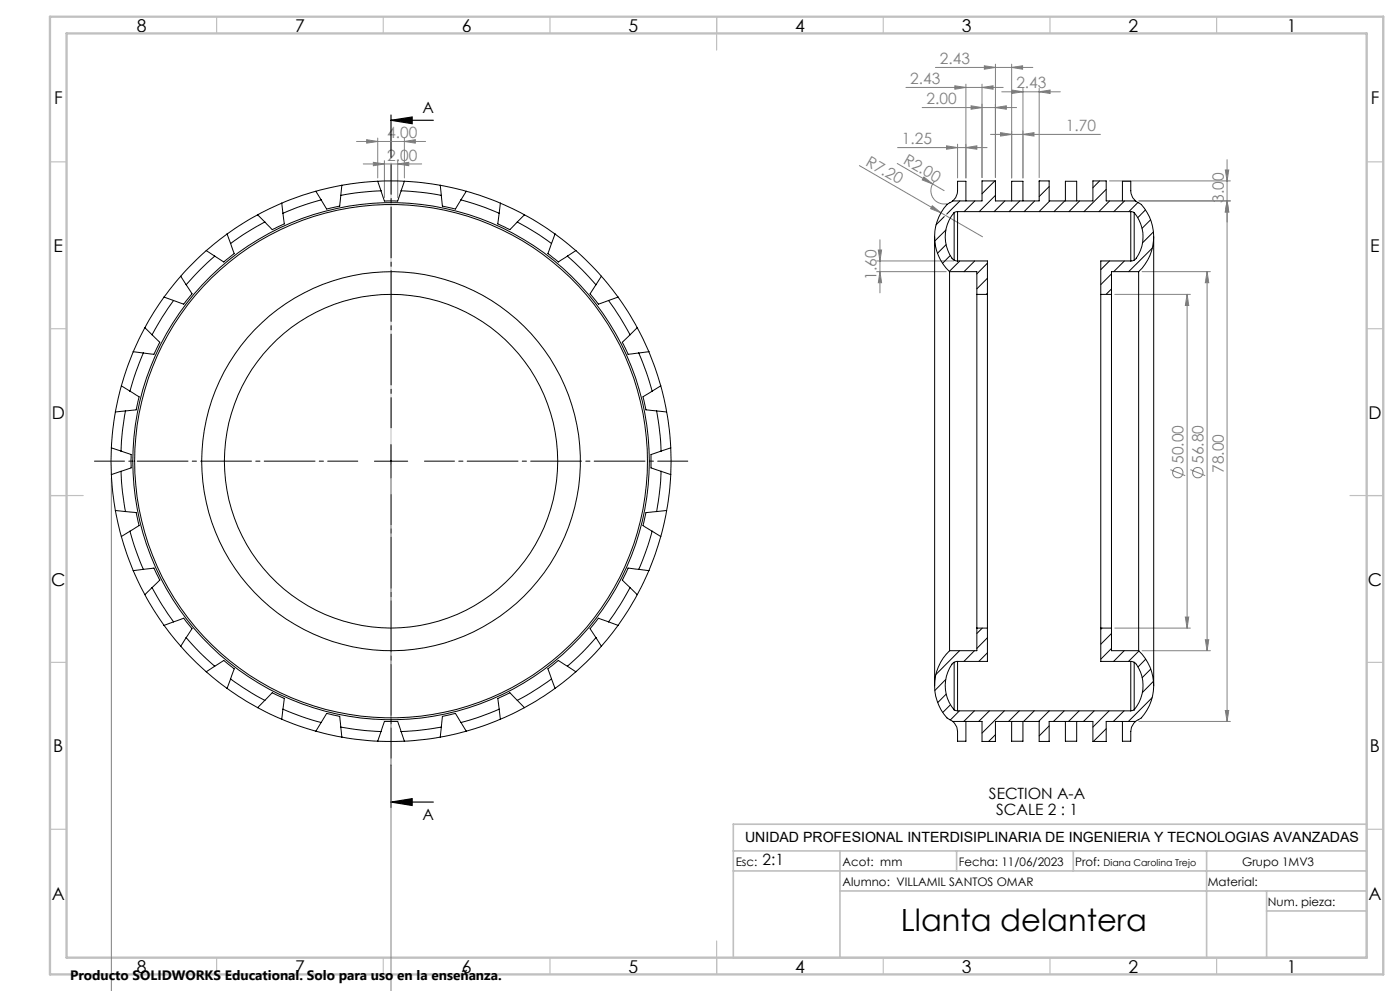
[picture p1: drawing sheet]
<svg xmlns="http://www.w3.org/2000/svg" width="420mm" height="297mm" viewBox="0 0 420 297" stroke-linecap="round" stroke-linejoin="round" font-family="sans-serif">
<g fill="none" stroke="#808080" stroke-width=".3">
<path d="M295.3 19.7l3.3 .5-3.3 .5zM298.6 19.2v34M303.5 19.2v34.1M271.8 26.2h29.2M276.6 32.2h28.4M280.6 20.2h29.2M286.5 25.7l3.3 .5-3.3 .5zM289.8 25.2v28.1M291.3 31.7l3.3 .5-3.3 .5zM294.6 26.2l3.3-.5v1zM294.6 25.2v28M298.6 32.2l3.3-.5v1z"/>
<path d="M300.2 39.8l3.3 .5-3.3 .5zM300.5 27.5h17.6M303.5 20.2l3.3-.5v1zM303.6 27l3.3 .5-3.3 .5zM306.9 26.5v26.8M311.7 27.5l3.3-.5v1zM311.7 26.5v26.7M107 42.4h20.7M109 49.1h17.5M110 41.9l3.3 .5-3.3 .5zM112 48.6l3.3 .5-3.3 .6zM113.3 41.4v11.9"/>
<path d="M115.3 48.2v11.1M119.3 49.1l3.3-.5v1.1zM119.3 48.2v11.1M121.3 42.4l3.3-.5v1zM121.3 41.4v11.9M257.8 49.6l37 21.4M269.2 49l10.6 6.1M269.3 44.2h26.8M277.2 53.1l2.6 2-3.1-1.2zM279.8 55.1l3.4 2M280.4 54.4a4 4 0 0 0-.6 4.7 4 4 0 0 0 4.3 2M284 43.7l3.3 .5-3.3 .5z"/>
<path d="M287.3 43.2v10.1M289.8 44.2l3.3-.5v1zM297.1 40.3h33M306.9 40.3l3.3-.5v1zM332.8 54.2h36.3M367.6 50.9h1l-.5 3.3zM368.1 47.9v168.3M263 78.2h23.2M263.5 74.9h1l-.5 3.3zM264 71.9v15.9M279.7 61.7l2.6 2.1-3.1-1.3zM341.7 60.2h27.4"/>
<path d="M368.1 60.2l.5 3.3h-1zM263 81.4h20.9M264 81.4l.5 3.3h-1zM334.4 88.2h22.7M342.6 81.4h20.5M356.1 88.2l.5 3.3h-1zM356.1 88.2v100M362.1 81.4l.5 3.3h-1zM362.1 81.4v113.6M117.3 139.2v157.9M33.4 143.2v153.9M351.1 140.8l4.5 1.8"/>
<path d="M357.1 140.8l4.5 1.8M334.4 188.2h22.7M342.6 195h20.5M355.6 184.9h1l-.5 3.3zM361.6 191.7h1l-.5 3.3zM341.7 216.2h27.4M367.6 212.9h1l-.5 3.3z"/>
<circle cx="353.3" cy="141.6" r="1.55"/>
<circle cx="359.3" cy="141.6" r="1.55"/>
</g>
<path d="M117.3 36.1l6.3-1v2zM117.3 36.1h12.7M117.3 34.5v12.7M117.3 229.3v12.7M117.3 240.4l6.3-1v2zM117.3 240.4h12.7" fill="none" stroke="#000" stroke-width=".35"/>
<path d="M117.3 48.7v180.8" fill="none" stroke="#c0c0c0" stroke-width=".3"/>
<path d="M107.3 138.2h-79M117.3 128.2v-79M127.3 138.2h79M117.3 148.2v79" fill="none" stroke="#000" stroke-width=".3" stroke-dasharray="15.2 1.3 1.3 1.3" stroke-dashoffset="6.2"/>
<path d="M112.3 138.2h10M117.3 133.2v10" fill="none" stroke="#000" stroke-width=".3"/>
<g fill="none" stroke="#c0c0c0" stroke-width=".35">
<path d="M65 5v5M115 5v5M165 5v5M215 5v10M265 5v5M315 5v5M365 5v5M15 48.5h5M410 48.5h5M15 98.5h5M410 98.5h5M15 148.5h10"/>
<path d="M405 148.5h10M15 198.5h5M410 198.5h5M15 248.5h5M410 248.5h5M65 287v5M115 287v5M165 287v5M215 282v10M265 287v5M315 287v5M365 287v5"/>
</g>
<path d="M220 247h190v40h-190zM220 255h190M252 255v32M287 255v6M322 255v6M362 255v32M220 261h190M252 267h158M380 273h30M380 267v20" fill="none" stroke="#c0c0c0" stroke-width=".5"/>
<path d="M15 5h400v287h-400zM20 10h390v277h-390z" fill="none" stroke="#c0c0c0" stroke-width=".7"/>
<path d="M117.3 36.1l6.3-1v2zM117.3 240.4l6.3-1v2z" fill="#000"/>
<g fill="#808080">
<path d="M279.7 61.7l-.5 .8 3.1 1.3zM277.2 53.1l-.5 .8 3.1 1.2z"/>
<path d="M306.9 40.3l3.3-.5v1zM300.2 39.8l3.3 .5-3.3 .5zM298.6 32.2l3.3-.5v1zM291.3 31.7l3.3 .5-3.3 .5z"/>
<path d="M33.4 297.1h3.3zM114 297.1h3.3zM112 48.6l3.3 .5-3.3 .6zM119.3 49.1l3.3-.5v1.1zM110 41.9l3.3 .5-3.3 .5zM121.3 42.4l3.3-.5v1zM303.6 27l3.3 .5-3.3 .5zM311.7 27.5l3.3-.5v1zM295.3 19.7l3.3 .5-3.3 .5zM303.5 20.2l3.3-.5v1zM284 43.7l3.3 .5-3.3 .5zM289.8 44.2l3.3-.5v1z"/>
<path d="M355.6 184.9h1l-.5 3.3zM356.1 88.2l.5 3.3h-1zM361.6 191.7h1l-.5 3.3zM362.1 81.4l.5 3.3h-1zM368.1 60.2l.5 3.3h-1zM367.6 50.9h1l-.5 3.3z"/>
<path d="M263.5 74.9h1l-.5 3.3zM264 81.4l.5 3.3h-1z"/>
<path d="M368.1 60.2l.5 3.3h-1zM367.6 212.9h1l-.5 3.3z"/>
<path d="M286.5 25.7l3.3 .5-3.3 .5zM294.6 26.2l3.3-.5v1z"/>
</g>
<g fill="none" stroke="#000" stroke-width=".3">
<path d="M94.8 57.3l-4 1.2-6.3 2.4M94.8 57.3l1.5 2.6M96.3 59.9a80.7 80.7 0 0 0-11.4 4M102.2 58.6l-.3 3.2-3.9 .8-1.7-2.7M102.6 55.5l-7.8 1.8M102.6 55.5l-.4 3.1M113.3 54.3l-5.4 .4-5.3 .8M113.3 54.3h8M113.3 54.3l1 2.9M114.3 57.2a79.6 79.6 0 0 0-12.1 1.4M114.3 57.2l1 3.1h4l1-3.1M120.3 57.2a79.6 79.6 0 0 1 12.1 1.4"/>
<path d="M121.3 54.3l5.4 .4 5.4 .8M121.3 54.3l-1 2.9M132.1 55.5l7.8 1.8M132.1 55.5l.3 3.1M132.4 58.6l.3 3.2 3.9 .8 1.7-2.7M138.3 59.9a80.7 80.7 0 0 1 11.5 4M139.9 57.3l3.9 1.2 6.3 2.4M139.9 57.3l-1.6 2.6M298.4 54.2l-3.8 3.9M298.6 58.6l-4.8 4.8M311.9 54.2l-.2 .2M314.7 55.9l-3 3"/>
<path d="M329.9 54.2l-2 2.1M331.9 56.8l-6.7 6.6M61.9 75.1l-4.9 4.7-2.8 3M61.9 75.1l2.5 1.7M64.4 76.8l-4.4 4.1-4.2 4.4M68.1 70.1l-6.2 5M68.1 70.1l1.1 2.9M69.2 73l1.1 3-3.2 2.5-2.7-1.7M77.3 64.4l-4.7 2.7-4.5 3M77.3 64.4l2.1 2.1M79.4 66.5a80 80 0 0 0-10.2 6.5M84.5 60.9l-7.2 3.5"/>
<path d="M84.5 60.9l.4 3M84.9 63.9l.4 3.2-2.7 1.3-.9 .4-2.3-2.3M149.8 63.9l-.5 3.2 2.7 1.3 1 .4 2.2-2.3M150.1 60.9l7.2 3.5M150.1 60.9l-.3 3M155.2 66.5a80 80 0 0 1 10.3 6.5M157.3 64.4l4.7 2.7 4.5 3M157.3 64.4l-2.1 2.1M165.5 73l-1.1 3 3.1 2.5 2.7-1.7M166.5 70.1l6.3 5M166.5 70.1l-1 2.9M170.2 76.8l4.5 4.1 4.1 4.4"/>
<path d="M172.8 75.1l4.9 4.7 2.7 3M172.8 75.1l-2.6 1.7M280.4 71v134.5M283.3 64.9l-2.5 2.5M283.8 68.9l-3.4 3.3M283.8 73.3l-2.6 2.6M285.1 76.6l-2.3 2.3M285.8 60.2l-1 .7a14 14 0 0 0 .1 20.5M285.8 60.2h8.8v-6h4v6h13.1v-6h3v6h13.2v-6h4v6h8.8M286.2 63.7a10.9 10.9 0 0 0-.1 14.2l1.1 .3M286.2 63.7v14.3M287.2 78.2h9v10"/>
<path d="M287.3 63.4l-1.1 .3M287.3 63.4v14.8M287.3 63.4h51.9M287.9 78.2l-3.1 3.1M288 60.2l-4 4M289.8 60.2v-5.9h-2.5a6.1 6.1 0 0 1-1.5 6M292.4 78.2l-3.2 3.2M292.5 60.2l-3.3 3.2M296.2 78.9l-3.1 3.2M301.4 60.2l-3.2 3.2M303.5 60.2v-5.9h3.4v5.9M305.9 60.2l-3.2 3.2"/>
<path d="M310.4 60.2l-3.2 3.2M314.9 60.2l-3.2 3.2M319.4 60.2l-3.2 3.2M319.6 60.2v-5.9h3.4v5.9M323.9 60.2l-3.2 3.2M332.8 78.2l-2.6 2.6M332.9 60.2l-3.2 3.2M336.7 60.2v-5.9h2.5a6.1 6.1 0 0 0 1.5 6M337.3 78.2l-3.2 3.2M337.4 60.2l-3.2 3.2M339.2 63.4l1.1 .3M339.2 63.4v14.8"/>
<path d="M340.3 63.7a10.9 10.9 0 0 1 .1 14.2l-.9 .3h-9.3v10M340.3 63.7v14.3M340.7 60.2l1 .7a14 14 0 0 1-.1 20.5M341.4 60.7l-2.7 2.7M343.6 62.9l-2.3 2.3M345.2 65.9l-2.6 2.5M345.7 74.3l-7.1 7.1M346 69.5l-3.2 3.3M346.1 71v134.5M43.5 98.2l-3.5 7.2M43.5 98.2l2.1 2.1M49.2 89l-3 4.5-2.7 4.7"/>
<path d="M49.2 89l2.9 1.1M52.1 90.1a80 80 0 0 0-6.5 10.2M54.2 82.8l-5 6.2M54.2 82.8l1.6 2.5M55.8 85.3l1.8 2.7-2.5 3.2-3-1.1M178.8 85.3l-1.8 2.7 2.5 3.2 3.1-1.1M180.4 82.8l5 6.2M180.4 82.8l-1.6 2.5M182.6 90.1a80 80 0 0 1 6.4 10.2M185.4 89l3.1 4.5 2.7 4.7M185.4 89l-2.8 1.1M191.2 98.2l3.5 7.2"/>
<path d="M191.2 98.2l-2.2 2.1M284.9 81.4v113.6M284.9 81.4h8.2v6.8M293.1 88.2v100M293.1 88.2h3.1M296.2 88.2v100M296.2 83.4l-3.1 3.2M296.2 87.9l-.3 .3M330.2 88.2v100M330.2 88.2h3.2M333.4 88.2v100M333.4 82.1l-3.2 3.2"/>
<path d="M333.4 86.6l-1.6 1.6M341.6 81.4v113.6M341.6 81.4h-8.2v6.8M36.4 115.6l-1.8 7.9M36.4 115.6l2.6 1.6M39 117.2l2.7 1.7-.1 .5-.7 3.4-3.3 .4M40 105.4l-2 5.1-1.6 5.1M40 105.4l3 .4M43 105.8l-2.2 5.6-1.8 5.8M45.6 100.3l2.3 2.3-1.7 3.6-3.2-.4M189 100.3l-2.3 2.3 1.7 3.6 3.2-.4M191.6 105.8l2.3 5.6 1.8 5.8"/>
<path d="M194.7 105.4l1.9 5.1 1.6 5.1M194.7 105.4l-3.1 .4M195.7 117.2l-2.8 1.7 .1 .5 .8 3.4 3.2 .4M198.2 115.6l1.8 7.9M198.2 115.6l-2.5 1.6M33.4 134.2v8M33.4 134.2l2.9 1M34.6 123.5l-.8 5.3-.4 5.4M36.3 135.2l3 1v4l-3 1M37.6 123.2a74.2 74.2 0 0 0-1.3 12M37.6 123.2l-3 .3M197 123.2l1 7.5 .3 4.5"/>
<path d="M197 123.2l3 .3M198.3 135.2l-3 1v4l3 1M200 123.5l.8 5.3 .4 5.4M201.2 134.2v8M201.2 134.2l-2.9 1M33.4 142.2l.4 5.4 .8 5.4M34.6 153l1.8 7.8M34.6 153l3 .3M36.3 141.2a74 74 0 0 0 1.3 12.1M36.3 141.2l-2.9 1M37.6 153.3l3.3 .3 .8 3.9-2.7 1.7M39 159.2l1.8 5.8 2.2 5.6"/>
<path d="M39 159.2l-2.6 1.6M195.7 159.2l-1.8 5.8-2.3 5.6M195.7 159.2l2.5 1.6M197 153.3l-3.2 .3-.9 3.9 2.8 1.7M198.3 141.2l-.3 4.6-1 7.5M198.3 141.2l2.9 1M200 153l-1.8 7.8M200 153l-3 .3M201.2 142.2l-.4 5.4-.8 5.4M36.4 160.8l1.6 5.2 2 5M40 171l3.5 7.2M43 170.6l3.2-.4 1.7 3.6-2.3 2.3"/>
<path d="M43 170.6l-3 .4M43.5 178.2l2.7 4.7 3 4.5M45.6 176.1a80 80 0 0 0 6.5 10.3M45.6 176.1l-2.1 2.1M189 176.1a80 80 0 0 1-6.4 10.3M189 176.1l2.2 2.1M191.2 178.2l-2.7 4.7-3.1 4.5M191.6 170.6l-3.2-.4-1.7 3.6 2.3 2.3M191.6 170.6l3.1 .4M194.7 171l-3.5 7.2M198.2 160.8l-1.6 5.2-1.9 5M49.2 187.4l5 6.3"/>
<path d="M52.1 186.4l3-1.1 .3 .4 2.2 2.7-1.8 2.7M52.1 186.4l-2.9 1M54.2 193.7l4.7 4.9 3 2.7M55.8 191.1a73.8 73.8 0 0 0 8.6 8.6M55.8 191.1l-1.6 2.6M64.4 199.7l2.7-1.8 3.2 2.5-1.1 3.1M64.4 199.7l-2.5 1.6M170.2 199.7l-2.7-1.8-3.1 2.5 1.1 3.1M170.2 199.7l2.6 1.6M178.8 191.1a73.8 73.8 0 0 1-8.6 8.6M178.8 191.1l1.6 2.6M180.4 193.7l-4.6 4.9-3 2.7"/>
<path d="M182.6 186.4l-3.1-1.1-.3 .4-2.2 2.7 1.8 2.7M182.6 186.4l2.8 1M185.4 187.4l-5 6.3M284.9 195a14.1 14.1 0 0 0-.3 20.4l1.2 .8M286.2 198.5v14.3M287.2 198.2a2.01 2.01 0 0 0-1.6 .9 11.2 11.2 0 0 0 .6 13.7M287.3 198.2v14.8M287.9 195l-7.1 7.1M292.3 195l-3.1 3.2M293.1 188.2v6.8h-8.2M293.1 188.2h3.1M294.7 188.2l-1.6 1.7"/>
<path d="M296.2 188.2v10h-9M296.2 191.1l-3.1 3.2M296.2 195.6l-2.5 2.6M330.2 188.2v10h9.1a1.89 1.89 0 0 1 1.6 .9 11.3 11.3 0 0 1-.6 13.7M330.2 188.2h3.2M330.6 188.2l-.4 .4M333.4 188.2v6.8h8.2M333.4 189.9l-3.2 3.2M333.4 194.3l-3.2 3.3M337.3 195l-3.2 3.2M339.2 198.2v14.8M340.3 198.5v14.3"/>
<path d="M341.6 195a14.2 14.2 0 0 1 .3 20.4l-1.2 .8M341.7 195.1l-3.1 3.1M343.7 197.6l-2.3 2.3M61.9 201.3l6.2 5M68.1 206.3l3.4 2.3 5.8 3.5M69.2 203.5l6.3 4.2 3.9 2.2M69.2 203.5l-1.1 2.8M77.3 212.1l7.2 3.4M79.4 209.9l2.3-2.3 3.6 1.7-.4 3.2M79.4 209.9l-2.1 2.2M84.5 215.5l5.1 2 5.2 1.6M84.9 212.5a75.1 75.1 0 0 0 11.4 4"/>
<path d="M84.9 212.5l-.4 3M94.8 219.1l7.8 1.8M96.3 216.5l1.7-2.7 3.9 .9 .3 3.2M96.3 216.5l-1.5 2.6M102.2 217.9l7.5 1.1 4.6 .2M102.2 217.9l.4 3M114.3 219.2l1-3h4l1 3M114.3 219.2l-1 2.9M120.3 219.2l1 2.9M132.4 217.9l-7.5 1.1-4.6 .2M132.4 217.9l-.3 3M138.3 216.5l-1.7-2.7-3.9 .9-.3 3.2"/>
<path d="M138.3 216.5l1.6 2.6M139.9 219.1l-7.8 1.8M149.8 212.5a75.1 75.1 0 0 1-11.5 4M149.8 212.5l.3 3M150.1 215.5l-5 2-5.2 1.6M155.2 209.9l-2.2-2.3-3.7 1.7 .5 3.2M155.2 209.9l2.1 2.2M157.3 212.1l-7.2 3.4M165.5 203.5l-6.3 4.2-4 2.2M165.5 203.5l1 2.8M166.5 206.3l-3.3 2.3-5.9 3.5M172.8 201.3l-6.3 5"/>
<path d="M283.7 203.7l-3.2 3.2M283.8 208l-2.5 2.6M285.2 211.2l-2.4 2.3M285.8 216.2l1.3 1.7 .2 4.2h2.5v-5.9M285.8 216.2h8.8v6h4v-6h13.1v6h3v-6h13.2v6h4v-6h8.8M286.2 212.8l1.1 .2M287.3 213h51.9M287.8 213l-2.7 2.8M292.3 213l-3.2 3.2M296.8 213l-3.2 3.2M301.3 213l-6.7 6.7M303.5 216.2v5.9h3.4v-5.9"/>
<path d="M305.8 213l-3.2 3.2M310.3 213l-3.2 3.2M314.7 217.6l-3 3M314.8 213l-3.2 3.2M319.3 213l-3.2 3.2M319.6 216.2v5.9h3.4v-5.9M323.7 213l-3.1 3.2M328.3 213l-3.3 3.2M331.9 218.4l-3.9 3.8M332.7 213l-4.8 4.9M336.7 216.2v5.9h2.5l.2-4.2 1.3-1.7M337.2 213l-3.2 3.2"/>
<path d="M340.3 212.8l-1.1 .2M345.2 200.5l-2.5 2.6M345.7 209.1l-7.2 7.1M346 204.2l-3.3 3.3M102.6 220.9l4 .6 6.7 .6M113.3 222.1h8M132.1 220.9l-4 .6-6.8 .6M298.6 220.2l-2 2M314.7 222l-.1 .2"/>
<circle cx="117.3" cy="138.2" r="76.9"/>
<circle cx="117.3" cy="138.2" r="56.8"/>
<circle cx="117.3" cy="138.2" r="77.5"/>
<circle cx="117.3" cy="138.2" r="50"/>
</g>
<text font-size="9.2" x="270.2" y="279">Llanta delantera</text>
<g font-size="5.3">
<text x="41" y="9.5">8</text>
<text x="88.5" y="9.5">7</text>
<text x="138.5" y="9.5">6</text>
<text x="188.5" y="9.5">5</text>
<text x="238.5" y="9.5">4</text>
<text x="288.5" y="9.5">3</text>
<text x="338.5" y="9.5">2</text>
<text x="386" y="9.5">1</text>
<text x="16.2" y="31.3">F</text>
<text x="411.2" y="31.3">F</text>
<text x="16.1" y="75.5">E</text>
<text x="411.1" y="75.5">E</text>
<text x="15.5" y="125.5">D</text>
<text x="410.5" y="125.5">D</text>
<text x="15.4" y="175.5">C</text>
<text x="410.4" y="175.5">C</text>
<text x="16" y="225.5">B</text>
<text x="411" y="225.5">B</text>
<text x="15.5" y="269.8">A</text>
<text x="410.5" y="269.8">A</text>
<text x="41" y="291.5">8</text>
<text x="88.5" y="291.5">7</text>
<text x="138.5" y="291.5">6</text>
<text x="188.5" y="291.5">5</text>
<text x="238.5" y="291.5">4</text>
<text x="288.5" y="291.5">3</text>
<text x="338.5" y="291.5">2</text>
<text x="386" y="291.5">1</text>
</g>
<g font-size="4.7" fill="#808080">
<text x="281.9" y="19.2">2.43</text>
<text x="273.1" y="25.2">2.43</text>
<text x="304.9" y="26.5">2.43</text>
<text x="277.9" y="31.2">2.00</text>
<text x="116.2" y="41.4">4.00</text>
<text x="319.8" y="39.2">1.70</text>
<text x="270.6" y="43.2">1.25</text>
<text x="116.2" y="48.1">2.00</text>
<text x="259.4" y="49.4" transform="rotate(30 259.4 49.4)">R7.20</text>
<text x="270.7" y="48.8" transform="rotate(30 270.7 48.8)">R2.00</text>
<text x="367.1" y="60.9" transform="rotate(-90 367.1 60.9)">3.00</text>
<text x="263" y="83.8" transform="rotate(-90 263 83.8)">1.60</text>
<text x="355.1" y="139.1" transform="rotate(-90 355.1 139.1)">50.00</text>
<text x="361.1" y="139.1" transform="rotate(-90 361.1 139.1)">56.80</text>
<text x="367.1" y="141.7" transform="rotate(-90 367.1 141.7)">78.00</text>
</g>
<g font-size="4.7">
<text x="126.8" y="33.9">A</text>
<text x="296.7" y="239.6">SECTION A-A</text>
<text x="126.8" y="245.7">A</text>
<text x="298.9" y="244.1">SCALE 2 : 1</text>
<text x="228.7" y="259.3">2:1</text>
</g>
<text font-size="4.2" x="223.5" y="252.5">UNIDAD PROFESIONAL INTERDISIPLINARIA DE INGENIERIA Y TECNOLOGIAS AVANZADAS</text>
<text font-size="4.1" x="21" y="293.7">Producto SOLIDWORKS Educational. Solo para uso en la enseñanza.</text>
<g font-size="3.5">
<text x="220.7" y="259.5">Esc:</text>
<text x="252.8" y="259.5">Acot: mm</text>
<text x="287.6" y="259.5">Fecha: 11/06/2023</text>
<text x="322.5" y="259.5">Prof:</text>
<text x="372.6" y="259.5">Grupo 1MV3</text>
<text x="252.8" y="265.6">Alumno: VILLAMIL SANTOS OMAR</text>
<text x="362.3" y="265.6">Material:</text>
<text x="380.4" y="271.4">Num. pieza:</text>
</g>
<text font-size="2.8" x="331" y="259.5">Diana Carolina Trejo</text>
</svg>
